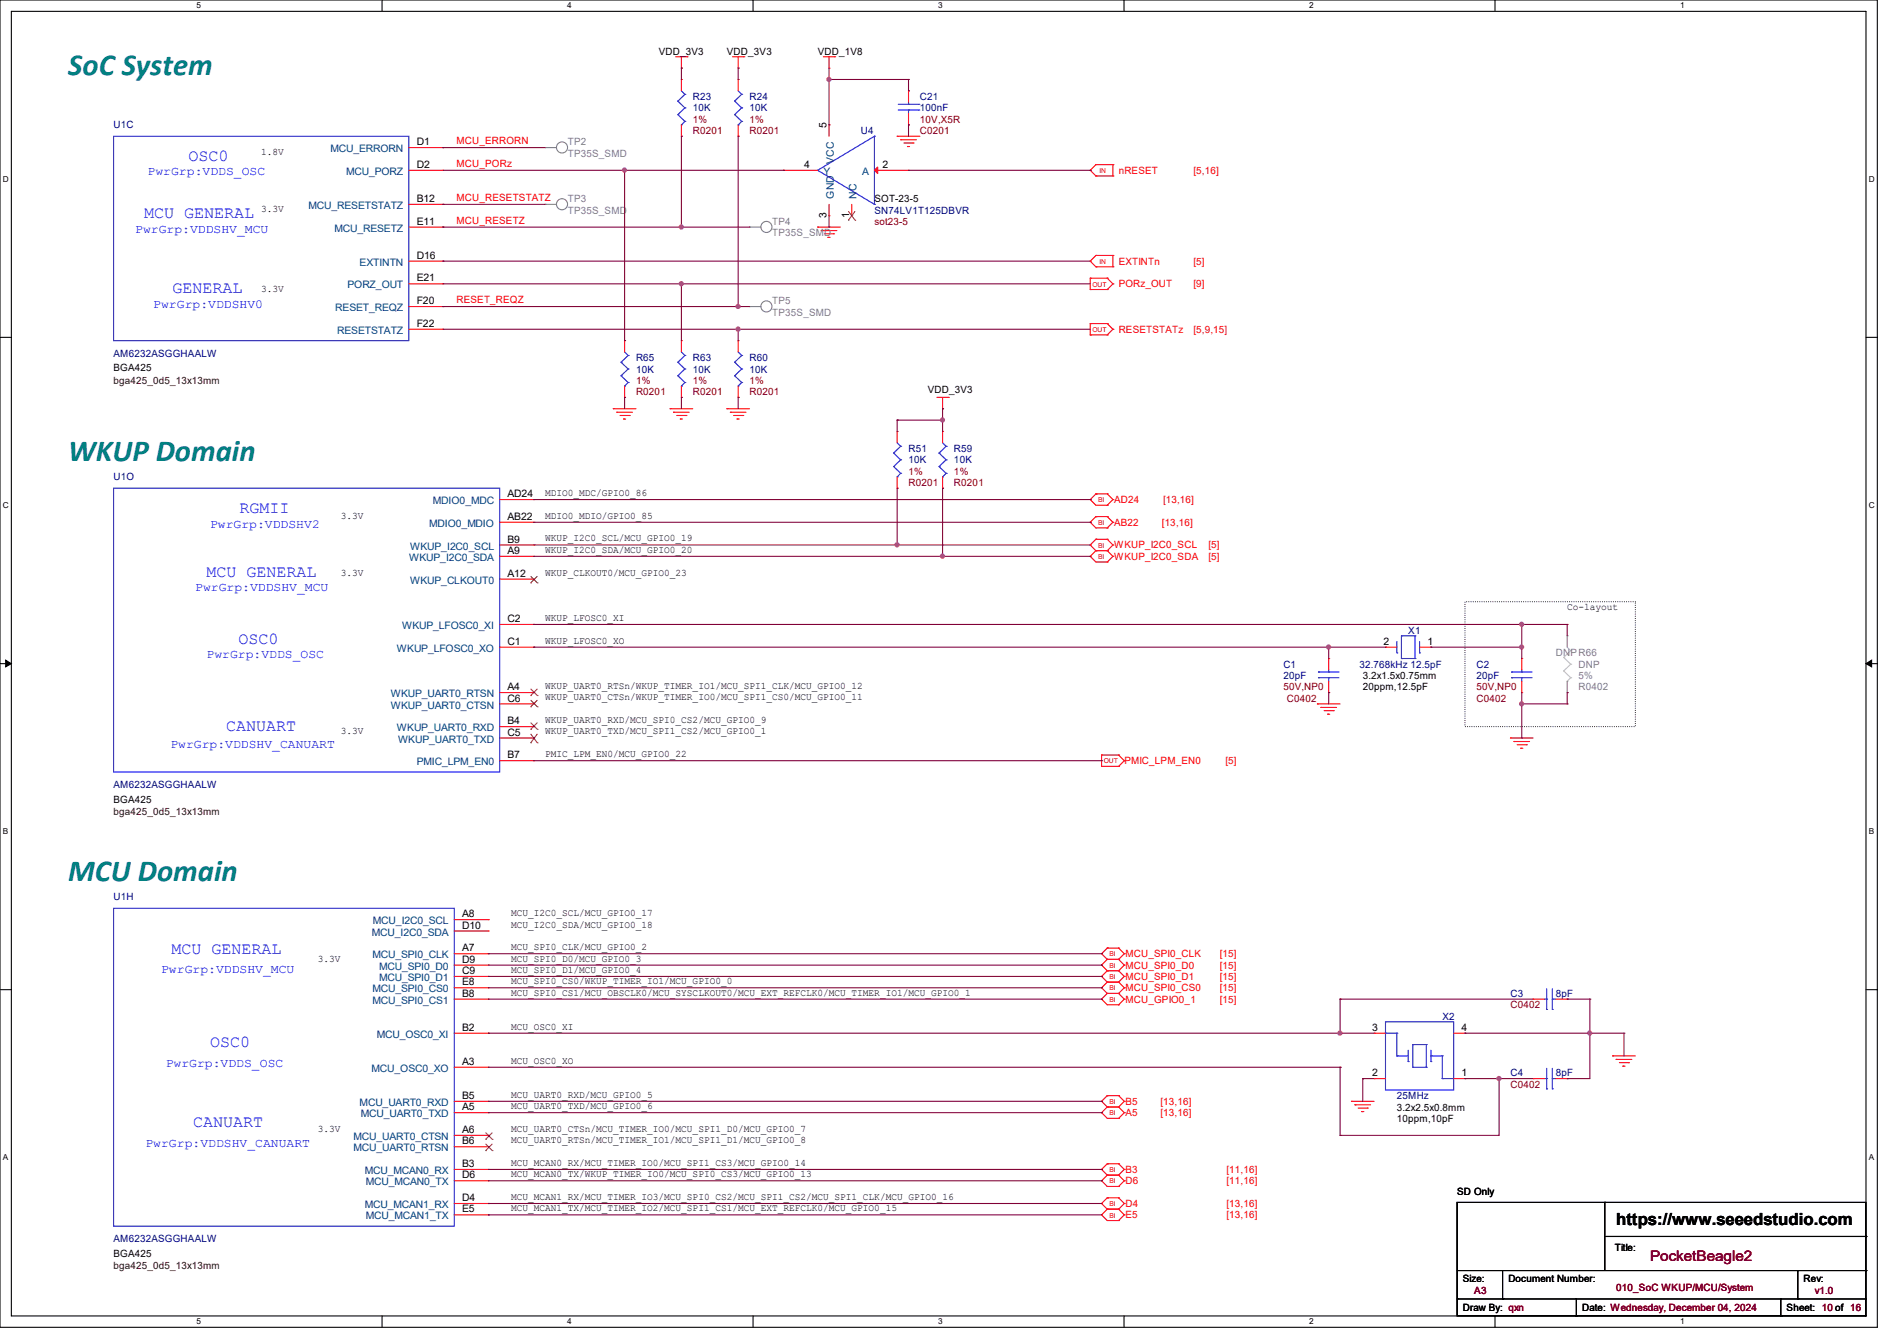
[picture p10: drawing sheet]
<svg xmlns="http://www.w3.org/2000/svg" width="297mm" height="210mm" viewBox="0 0 297 210" stroke-linecap="round" stroke-linejoin="round" font-family="sans-serif">
<path d="M0 0h293.9v207.9h-293.9zM1.8 1.8h290.3v204.3h-290.3z" fill="none" stroke="#000" stroke-width=".17"/>
<g fill="#fff">
<path d="M30.8 .2h.7v1.4h-.7z"/>
<path d="M30.8 206.2h.7v1.4h-.7z"/>
</g>
<path d="M59.8 0v1.8M59.8 206.1v1.8" fill="none" stroke="#000" stroke-width=".17"/>
<g fill="#fff">
<path d="M88.8 .2h.7v1.4h-.7z"/>
<path d="M88.8 206.2h.7v1.4h-.7z"/>
</g>
<path d="M117.9 0v1.8M117.9 206.1v1.8" fill="none" stroke="#000" stroke-width=".17"/>
<g fill="#fff">
<path d="M146.9 .2h.7v1.4h-.7z"/>
<path d="M146.9 206.2h.7v1.4h-.7z"/>
</g>
<path d="M176 0v1.8M176 206.1v1.8" fill="none" stroke="#000" stroke-width=".17"/>
<g fill="#fff">
<path d="M205 .2h.7v1.4h-.7z"/>
<path d="M205 206.2h.7v1.4h-.7z"/>
</g>
<path d="M234.1 0v1.8M234.1 206.1v1.8" fill="none" stroke="#000" stroke-width=".17"/>
<g fill="#fff">
<path d="M263.1 .2h.6v1.4h-.6z"/>
<path d="M263.1 206.2h.6v1.4h-.6z"/>
<path d="M.5 27.3h.9v1.4h-.9z"/>
<path d="M292.6 27.3h.9v1.4h-.9z"/>
<path d="M.5 78.4h.9v1.4h-.9z"/>
<path d="M292.6 78.4h.9v1.4h-.9z"/>
</g>
<path d="M0 52.8h1.8M292.1 52.8h1.8" fill="none" stroke="#000" stroke-width=".17"/>
<g fill="#fff">
<path d="M.5 129.5h.8v1.4h-.8z"/>
<path d="M292.6 129.5h.8v1.4h-.8z"/>
</g>
<path d="M0 103.9h1.8M292.1 103.9h1.8" fill="none" stroke="#000" stroke-width=".17"/>
<path d="M.9 103.4l.9 .5-.9 .5zM292.1 103.9l.9-.5v1z" fill="#000" stroke="#000" stroke-width=".16"/>
<g fill="#fff">
<path d="M.5 180.5h.8v1.4h-.8z"/>
<path d="M292.6 180.5h.8v1.4h-.8z"/>
</g>
<g fill="none" stroke="#000" stroke-width=".17">
<path d="M0 155h1.8M292.1 155h1.8M228.1 188.3h64v17.8h-64zM228.1 199h64M235.2 199v4.4M251.2 188.3h.1M251.2 188.3v10.7M251.2 193.6h40.9M281.5 199v4.4M292.1 199h.1M292.1 193.6h.1M228.1 203.4h.1"/>
<path d="M228.1 203.4h64M235.2 203.4h.1M246.8 206.1h.1M246.8 203.4v2.7M278.8 206.1h.1M278.8 203.4v2.7M281.5 203.4h.1"/>
</g>
<path d="M229.4 94.2h26.6v19.6h-26.6z" fill="none" stroke="#000" stroke-width=".17" stroke-dasharray="0 .3"/>
<g fill="none" stroke="#f00" stroke-width=".17">
<path d="M105.8 8.9h1.8M106.7 10.7h.1M106.7 12.4h.1M106.7 8.9v1.8M106.7 12.4v1.8M106.7 19.6v1.7M107.6 8.9h.1M114.7 8.9h1.8M115.6 10.7h.1M115.6 12.4h.1M115.6 8.9v1.8M115.6 12.4v1.8"/>
<path d="M115.6 19.6v1.7M116.5 8.9h.1M128.9 8.9h1.8M129.8 10.7h.1M129.8 19.6h.1M129.8 8.9v1.8M129.8 19.6v1.7M130.7 8.9h.1M142.2 14.2h.1M142.2 19.6h.1M142.2 14.2v1.8M142.2 17.8v1.8"/>
<path d="M64 35.6h5.3M64 26.7h5.3M64 32h5.3M64 23.1h5.3M69.3 32h.1M69.3 26.7h.1M69.3 23.1h.1M69.3 35.6h.1M106.7 21.3h.1M115.6 21.3h.1M122.7 26.7h.1M122.7 26.7h5.3"/>
<path d="M128 35.6h.1M128 35.6h3.6M128.6 36.1h.1M128.6 36.1h2.4M129.1 36.6h1.4M129.6 37.2h.1M129.6 37.2h.4M129.8 33.8h.1M129.8 32v1.8M130.5 36.6h.1M133.3 33.8h.1M133.3 32v1.8"/>
<path d="M136.9 26.7h5.3M140.5 21.3h.1M140.5 21.3h3.5M141 21.9h.1M141 21.9h2.5M141.5 22.4h1.5M142.1 22.9h.1M142.1 22.9h.3M142.2 26.7h.1M143 22.4h.1M170.7 26.7h.1M170.7 26.7l.9 .9"/>
<path d="M171.6 25.8h.1M171.6 27.6h.1M171.6 25.8l-.9 .9M171.6 27.6h2.6M171.6 25.8h2.6M174.2 25.8h.1M174.2 27.6h.1M174.2 25.8v1.8M64 44.4h5.3M64 40.9h5.3M64 48h5.3M64 51.6h5.3"/>
<path d="M69.3 44.4h.1M69.3 40.9h.1M69.3 48h.1M69.3 51.6h.1M97.8 53.3h.1M97.8 53.3v1.8M106.7 53.3h.1M106.7 53.3v1.8M115.6 53.3h.1M115.6 53.3v1.8M170.7 40.9h.1M170.7 43.6h.1"/>
<path d="M170.7 45.3h.1M170.7 50.7h.1M170.7 52.5h.1M170.7 40.9l.9 .9M170.7 45.3h2.7M170.7 43.6h2.7M170.7 43.6v1.7M170.7 50.7v1.8M170.7 52.5h2.7M170.7 50.7h2.7M171.6 40h.1M171.6 41.8h.1"/>
<path d="M171.6 40l-.9 .9M171.6 41.8h2.6M171.6 40h2.6M173.4 43.6h.1M173.4 45.3h.1M173.4 50.7h.1M173.4 52.5h.1M173.4 43.6l.8 .8M173.4 50.7l.8 .9M174.2 40h.1M174.2 41.8h.1M174.2 44.4h.1"/>
<path d="M174.2 51.6h.1M174.2 40v1.8M174.2 44.4l-.8 .9M174.2 51.6l-.8 .9M78.2 78.2h5.4M83.6 78.2h.1M96 64h.1M96 64h3.6M96.6 64.6h.1M96.6 64.6h2.4M97.1 65.1h1.4M97.6 65.6h.1"/>
<path d="M97.6 65.6h.4M97.8 62.2h.1M97.8 60.5v1.7M98.5 65.1h.1M104.9 64h.1M104.9 64h3.6M105.5 64.6h.1M105.5 64.6h2.4M106 65.1h1.4M106.5 65.6h.1M106.5 65.6h.3M106.7 62.2h.1"/>
<path d="M106.7 60.5v1.7M107.4 65.1h.1M113.8 64h.1M113.8 64h3.5M114.3 64.6h.1M114.3 64.6h2.5M114.9 65.1h1.4M115.4 65.6h.1M115.4 65.6h.3M115.6 62.2h.1M115.6 60.5v1.7M116.3 65.1h.1"/>
<path d="M140.5 67.6h.1M140.5 76.5h.1M140.5 67.6v1.7M140.5 74.7v1.8M146.7 62.2h1.8M147.6 64h.1M147.6 67.6h.1M147.6 76.5h.1M147.6 62.2v1.8M147.6 67.6v1.7M147.6 74.7v1.8M148.5 62.2h.1"/>
<path d="M170.7 78.2h.1M170.7 78.2l.9 .9h1.8M171.6 77.3h.1M171.6 77.3h1.8M171.6 77.3l-.9 .9M173.4 77.3h.1M173.4 79.1h.1M173.4 77.3l.8 .9M174.2 78.2h.1M174.2 78.2l-.8 .9M78.2 87.1h5.4M78.2 90.7h5.4"/>
<path d="M78.2 85.3h5.4M78.2 97.8h5.4M78.2 81.8h5.4M83.6 87.1h.1M83.6 90.7h.1M83.6 85.3h.1M83.6 97.8h.1M83.6 81.8h.1M170.7 85.3h.1M170.7 87.1h.1M170.7 81.8h.1M170.7 81.8l.9 .9h1.8"/>
<path d="M170.7 85.3l.9 .9M170.7 87.1l.9 .9h1.8M171.6 84.5h.1M171.6 86.2h.1M171.6 80.9h.1M171.6 84.5h1.8M171.6 84.5l-.9 .8M171.6 86.2h1.8M171.6 86.2l-.9 .9M171.6 80.9l-.9 .9M171.6 80.9h1.8M173.4 84.5h.1"/>
<path d="M173.4 86.2h.1M173.4 88h.1M173.4 80.9h.1M173.4 82.7h.1M173.4 84.5l.8 .8M173.4 86.2l.8 .9M173.4 80.9l.8 .9M174.2 85.3h.1M174.2 87.1h.1M174.2 81.8h.1M174.2 81.8l-.8 .9M174.2 85.3l-.8 .9"/>
<path d="M174.2 87.1l-.8 .9M78.2 110.2h5.4M78.2 115.6h5.4M78.2 101.3h5.4M78.2 108.5h5.4M78.2 113.8h5.4M78.2 119.1h5.4M83.6 108.5h.1M83.6 113.8h.1M83.6 101.3h.1M83.6 115.6h.1M83.6 110.2h.1"/>
<path d="M83.6 119.1h.1M172.5 118.2h.1M172.5 118.2h2.6M172.5 118.2v1.8M175.1 118.2h.1M175.1 118.2l.9 .9M176 119.1h.1M176 119.1l-.9 .9M206.2 110.2h.1M206.2 110.2h3.6M206.8 110.8h.1M206.8 110.8h2.5"/>
<path d="M207.3 111.3h1.4M207.9 111.8h.1M207.9 111.8h.3M208 103.1h.1M208 108.5h.1M208 103.1v1.8M208 106.7v1.8M208.7 111.3h.1M216.9 101.3h.1M216.9 101.3h1.8M222.2 101.3h1.8M224 101.3h.1"/>
<path d="M236.5 115.6h.1M236.5 115.6h3.5M237 116.1h.1M237 116.1h2.5M237.5 116.6h1.5M238.1 117.2h.1M238.1 117.2h.3M238.3 103.1h.1M238.3 108.5h.1M238.3 103.1v1.8M238.3 106.7v1.8M239 116.6h.1"/>
<path d="M172.5 120h.1M172.5 120h2.6M175.1 120h.1M71.1 149.4h5.4M71.1 144h5.4M71.1 156.5h5.4M71.1 152.9h5.4M71.1 151.1h5.4M71.1 145.8h5.4M71.1 154.7h5.4M76.5 149.4h.1M76.5 144h.1"/>
<path d="M76.5 156.5h.1M76.5 152.9h.1M76.5 151.1h.1M76.5 145.8h.1M76.5 154.7h.1M172.5 149.4h.1M172.5 151.1h.1M172.5 152.9h.1M172.5 154.7h.1M172.5 156.5h.1M172.5 149.4l.9 .8M172.5 151.1l.9 .9"/>
<path d="M172.5 152.9l.9 .9M172.5 154.7l.9 .9M172.5 156.5l.9 .9h1.7M173.4 148.5h.1M173.4 150.2h.1M173.4 152h.1M173.4 153.8h.1M173.4 155.6h.1M173.4 148.5h1.7M173.4 148.5l-.9 .9M173.4 152l-.9 .9M173.4 150.2h1.7"/>
<path d="M173.4 150.2l-.9 .9M173.4 153.8l-.9 .9M173.4 152h1.7M173.4 155.6l-.9 .9M173.4 153.8h1.7M173.4 155.6h1.7M175.1 148.5h.1M175.1 150.2h.1M175.1 152h.1M175.1 153.8h.1M175.1 155.6h.1M175.1 157.4h.1"/>
<path d="M175.1 148.5l.9 .9M175.1 152l.9 .9M175.1 150.2l.9 .9M175.1 153.8l.9 .9M175.1 155.6l.9 .9M176 149.4h.1M176 151.1h.1M176 152.9h.1M176 154.7h.1M176 156.5h.1M176 149.4l-.9 .8M176 151.1l-.9 .9"/>
<path d="M176 152.9l-.9 .9M176 154.7l-.9 .9M176 156.5l-.9 .9M240 156.5h.1M240 156.5h1.8M243.6 156.5h1.8M245.4 156.5h.1M71.1 172.5h5.4M71.1 161.8h5.4M71.1 167.1h5.4M71.1 174.2h5.4M71.1 177.8h5.4"/>
<path d="M71.1 179.6h5.4M76.5 167.1h.1M76.5 174.2h.1M76.5 177.8h.1M76.5 161.8h.1M76.5 172.5h.1M76.5 179.6h.1M172.5 172.5h.1M172.5 174.2h.1M172.5 172.5l.9 .9M172.5 174.2l.9 .9h1.7M173.4 171.6h.1"/>
<path d="M173.4 173.4h.1M173.4 171.6h1.7M173.4 171.6l-.9 .9M173.4 173.4h1.7M173.4 173.4l-.9 .8M175.1 171.6h.1M175.1 173.4h.1M175.1 175.1h.1M175.1 171.6l.9 .9M175.1 173.4l.9 .8M176 172.5h.1M176 174.2h.1"/>
<path d="M176 172.5l-.9 .9M176 174.2l-.9 .9M211.6 172.5h.1M211.6 172.5h3.5M212.1 173h.1M212.1 173h2.5M212.6 173.5h1.5M213.2 174.1h.1M213.2 174.1h.3M214.1 173.5h.1M215.1 161.8h.1M215.1 168.9h.1"/>
<path d="M215.1 168.9h1.8M215.1 161.8h1.8M227.6 168.9h1.8M227.6 161.8h1.8M229.4 168.9h.1M229.4 161.8h.1M240 168.9h.1M240 168.9h1.8M243.6 168.9h1.8M245.4 168.9h.1M252.5 165.4h.1M252.5 165.4h3.5"/>
<path d="M253 165.9h.1M253 165.9h2.5M253.5 166.4h1.5M254.1 167h.1M254.1 167h.3M255 166.4h.1M71.1 183.1h5.4M71.1 188.5h5.4M71.1 184.9h5.4M71.1 190.2h5.4M76.5 183.1h.1M76.5 188.5h.1"/>
<path d="M76.5 184.9h.1M76.5 190.2h.1M172.5 184.9h.1M172.5 183.1h.1M172.5 190.2h.1M172.5 188.5h.1M172.5 184.9l.9 .9h1.7M172.5 183.1l.9 .9M172.5 190.2l.9 .9h1.7M172.5 188.5l.9 .9M173.4 184h.1M173.4 182.2h.1"/>
<path d="M173.4 189.4h.1M173.4 187.6h.1M173.4 184h1.7M173.4 184l-.9 .9M173.4 182.2h1.7M173.4 182.2l-.9 .9M173.4 189.4h1.7M173.4 189.4l-.9 .8M173.4 187.6h1.7M173.4 187.6l-.9 .9M175.1 184h.1M175.1 185.8h.1"/>
<path d="M175.1 182.2h.1M175.1 189.4h.1M175.1 191.1h.1M175.1 187.6h.1M175.1 184l.9 .9M175.1 187.6l.9 .9M175.1 182.2l.9 .9M175.1 189.4l.9 .8M176 184.9h.1M176 183.1h.1M176 190.2h.1M176 188.5h.1"/>
<path d="M176 184.9l-.9 .9M176 183.1l-.9 .9M176 190.2l-.9 .9M176 188.5l-.9 .9"/>
</g>
<g fill="none" stroke="#808080" stroke-width=".17">
<path d="M85.3 32h.1M85.3 23.1h.1M85.3 32h1.8M85.3 23.1h1.8M117.3 35.6h.1M117.3 35.6h1.8M117.3 48h.1M117.3 48h1.8M245.4 99.6h.1M245.4 99.6v1.7M245.4 108.5h.1M245.4 106.7v1.8"/>
<circle cx="88" cy="23.1" r=".87"/>
<circle cx="88" cy="32" r=".87"/>
<circle cx="120" cy="35.5" r=".87"/>
<circle cx="120" cy="48" r=".87"/>
</g>
<g fill="none" stroke="#00f" stroke-width=".17">
<path d="M106.1 15.8h.1M106.1 17.9h.1M106.1 15.8l1.1 1.1M106.1 17.9l1.1 1.1M106.7 19.6h.1M106.7 14.2l.5 .6M107.2 14.8h.1M107.2 16.9h.1M107.2 19h.1M107.2 14.8l-1.1 1M107.2 16.9l-1.1 1M107.2 19l-.5 .6"/>
<path d="M115 15.8h.1M115 17.9h.1M115 15.8l1.1 1.1M115 17.9l1.1 1.1M115.6 19.6h.1M115.6 14.2l.5 .6M116.1 14.8h.1M116.1 16.9h.1M116.1 19h.1M116.1 14.8l-1.1 1M116.1 16.9l-1.1 1M116.1 19l-.5 .6"/>
<path d="M140.6 16.3h3.2M140.6 17.2h3.2M142.2 17.2h.1M142.2 16.3h.1M142.2 16v.3M142.2 17.2v.6M143.8 16.3h.1M143.8 17.2h.1M17.8 21.3h46.2v32h-46.2zM128 26.7h.1M128 26.7l8.9 5.3M136.9 21.3h.1"/>
<path d="M136.9 32h.1M136.9 21.3l-8.9 5.4M136.9 21.3v10.7M97.2 56.7h.1M97.2 58.8h.1M97.2 56.7l1.1 1.1M97.2 58.8l1.1 1.1M97.8 55.1l.5 .6M98.3 55.7h.1M98.3 57.8h.1M98.3 59.9h.1M98.3 55.7l-1.1 1"/>
<path d="M98.3 57.8l-1.1 1M98.3 59.9l-.5 .6M106.1 56.7h.1M106.1 58.8h.1M106.1 56.7l1.1 1.1M106.1 58.8l1.1 1.1M106.7 55.1l.5 .6M107.2 55.7h.1M107.2 57.8h.1M107.2 59.9h.1M107.2 55.7l-1.1 1M107.2 57.8l-1.1 1"/>
<path d="M107.2 59.9l-.5 .6M115 56.7h.1M115 58.8h.1M115 56.7l1.1 1.1M115 58.8l1.1 1.1M115.6 55.1l.5 .6M116.1 55.7h.1M116.1 57.8h.1M116.1 59.9h.1M116.1 55.7l-1.1 1M116.1 57.8l-1.1 1M116.1 59.9l-.5 .6"/>
<path d="M17.8 76.5h60.4v44.4h-60.4zM97.8 60.5h.1M106.7 60.5h.1M115.6 60.5h.1M139.9 71h.1M139.9 73.1h.1M139.9 71l1.1 1M139.9 73.1l1.1 1M140.5 74.7h.1M140.5 69.3l.5 .6M141 69.9h.1M141 72h.1"/>
<path d="M141 74.1h.1M141 69.9l-1.1 1.1M141 72l-1.1 1.1M141 74.1l-.5 .6M147 71h.1M147 73.1h.1M147 71l1.1 1M147 73.1l1.1 1M147.6 74.7h.1M147.6 69.3l.5 .6M148.1 69.9h.1M148.1 72h.1"/>
<path d="M148.1 74.1h.1M148.1 69.9l-1.1 1.1M148.1 72l-1.1 1.1M148.1 74.1l-.5 .6M219.4 99.6h.1M219.4 99.6v3.5M219.4 99.6h2.1M221.5 99.6h.1M221.5 99.6v3.5M206.4 105.2h.1M206.4 106.1h.1M206.4 105.2h3.2"/>
<path d="M206.4 106.1h3.2M208 106.1h.1M208 105.2h.1M208 104.9v.3M208 106.1v.6M218.7 102.2h.1M218.7 100.5v1.7M219.4 103.1h.1M219.4 103.1h2.1M221.5 103.1h.1M222.2 102.2h.1M222.2 100.5v1.7"/>
<path d="M236.6 105.2h.1M236.6 106.1h.1M236.6 105.2h3.3M236.6 106.1h3.3M238.3 106.1h.1M238.3 105.2h.1M238.3 104.9v.3M238.3 106.1v.6M17.8 142.2h53.3v49.8h-53.3zM241.8 156.5h.3M242.1 158.1h.1M242.1 156.5h.1"/>
<path d="M242.1 154.9v3.2M243 158.1h.1M243 156.5h.1M243 154.9v3.2M243 156.5h.6M216.9 160h10.7v10.7h-10.7zM216.9 161.8h.1M216.9 161.8h1.8M218.7 165.4h.1M218.7 161.8h.1M218.7 165.4h1.8M218.7 161.8v3.6"/>
<path d="M220.5 166.2h.1M220.5 164.5v1.7M221.2 167.1h.1M221.2 163.6h.1M221.2 167.1h2.1M221.2 163.6v3.5M221.2 163.6h2.1M223.3 167.1h.1M223.3 163.6h.1M223.3 163.6v3.5M224 166.2h.1M224 165.4h.1"/>
<path d="M224 164.5v1.7M224 165.4h1.8M225.8 168.9h.1M225.8 165.4h.1M225.8 168.9h1.8M225.8 165.4v3.5M241.8 168.9h.3M242.1 170.5h.1M242.1 168.9h.1M242.1 167.3v3.2M243 170.5h.1M243 168.9h.1"/>
<path d="M243 168.9h.6M243 167.3v3.2"/>
</g>
<path d="M136.9 26.7l.5-.5v1z" fill="#f00" stroke="#f00" stroke-width=".17"/>
<g fill="none" stroke="#804000" stroke-width=".16">
<path d="M132.8 34.5h.1M132.8 33.1l1.1 1.4M133.9 34.5h.1M133.9 33.1l-1.1 1.4M83.1 91.3h.1M83.1 90.2l1 1.1M84.1 91.3h.1M84.1 90.2l-1 1.1M83.1 108.9h.1M83.1 114.2h.1M83.1 116.3h.1M83.1 110.7h.1"/>
<path d="M83.1 107.9l1 1M83.1 113.2l1 1M83.1 114.9l1 1.4M83.1 109.6l1 1.1M84.1 108.9h.1M84.1 114.2h.1M84.1 116.3h.1M84.1 110.7h.1M84.1 107.9l-1 1M84.1 113.2l-1 1M84.1 114.9l-1 1.4M84.1 109.6l-1 1.1"/>
<path d="M76 178.4h.1M76 177.4l1.1 1M76 179.1l1.1 1.1M77.1 178.4h.1M77.1 177.4l-1.1 1M77.1 179.1l-1.1 1.1M76 180.2h.1M77.1 180.2h.1"/>
</g>
<path d="M244.8 103h.1M244.8 105.1h.1M244.8 103l1.1 1M244.8 105.1l1.1 1M245.4 106.7h.1M245.4 101.3l.5 .6M245.9 101.9h.1M245.9 104h.1M245.9 106.1h.1M245.9 101.9l-1.1 1.1M245.9 104l-1.1 1.1M245.9 106.1l-.5 .6" fill="none" stroke="#c0c0c0" stroke-width=".17"/>
<g fill="none" stroke="#800040" stroke-width=".17">
<path d="M106.7 10.7h.1M106.7 10.7v1.7M115.6 10.7h.1M115.6 10.7v1.7M129.8 12.4h.1M129.8 19.6h.1M129.8 10.7v8.9M129.8 12.4h12.4M142.2 19.6h.1M142.2 12.4h.1M142.2 14.2h.1M142.2 12.4v1.8"/>
<path d="M142.2 19.6v1.7M69.3 23.1h.1M69.3 32h.1M69.3 35.6h.1M69.3 23.1h16M69.3 26.7h53.4M69.3 32h16M69.3 35.6h48M97.8 26.7h.1M97.8 26.7v26.6M106.7 21.3h.1M106.7 35.6h.1"/>
<path d="M106.7 21.3v14.3M115.6 21.3h.1M115.6 21.3v26.7M122.7 26.7h.1M129.8 35.6h.1M129.8 33.8v1.8M142.2 26.7h28.5M170.7 26.7h.1M69.3 40.9h.1M69.3 48h.1M69.3 40.9h101.4M69.3 44.4h101.4"/>
<path d="M69.3 48h48M69.3 51.6h101.4M97.8 53.3h.1M106.7 44.4h.1M106.7 44.4v8.9M115.6 48h.1M115.6 51.6h.1M115.6 51.6v1.7M83.6 78.2h87.1M97.8 62.2h.1M97.8 62.2v1.8M106.7 62.2h.1"/>
<path d="M106.7 62.2v1.8M115.6 62.2h.1M115.6 62.2v1.8M140.5 65.8h.1M140.5 76.5h.1M140.5 65.8h7.1M140.5 65.8v1.8M140.5 76.5v8.8M147.6 64h.1M147.6 65.8h.1M147.6 76.5h.1M147.6 64v3.6"/>
<path d="M147.6 76.5v10.6M170.7 78.2h.1M83.6 97.8h.1M83.6 97.8h161.8M83.6 87.1h87.1M83.6 85.3h87.1M83.6 81.8h87.1M140.5 85.3h.1M147.6 87.1h.1M170.7 81.8h.1M238.3 97.8h.1M238.3 97.8v5.3"/>
<path d="M245.4 97.8h.1M245.4 97.8v1.8M83.6 101.3h.1M83.6 101.3h133.3M83.6 119.1h88.9M172.5 119.1h.1M208 101.3h.1M208 108.5h.1M208 101.3v1.8M208 108.5v1.7M224 101.3h.1M224 101.3h14.3"/>
<path d="M238.3 101.3h.1M238.3 110.2h.1M238.3 115.6h.1M238.3 108.5v7.1M238.3 110.2h7.1M245.4 110.2h.1M245.4 108.5h.1M245.4 108.5v1.7M76.5 156.5h96M76.5 149.4h96M76.5 151.1h96M76.5 152.9h96"/>
<path d="M76.5 154.7h96M172.5 149.4h.1M172.5 151.1h.1M172.5 152.9h.1M172.5 154.7h.1M172.5 156.5h.1M209.8 156.5h.1M209.8 156.5h30.2M209.8 156.5v5.3M245.4 156.5h.1M245.4 156.5h3.5M248.9 156.5h.1"/>
<path d="M248.9 156.5v12.4h-3.5M76.5 161.8h.1M76.5 161.8h138.6M76.5 167.1h133.3M76.5 172.5h96M76.5 174.2h96M172.5 172.5h.1M172.5 174.2h.1M209.8 161.8h.1M209.8 167.1h.1M209.8 177.8h.1M209.8 167.1v10.7"/>
<path d="M213.4 168.9h.1M213.4 168.9v3.6M213.4 168.9h1.7M229.4 161.8h.1M229.4 168.9h.1M229.4 161.8h24.9M229.4 168.9h10.6M234.7 168.9h.1M234.7 168.9v8.9h-24.9M245.4 168.9h.1M248.9 161.8h.1M254.3 161.8h.1"/>
<path d="M254.3 161.8v3.6M76.5 188.5h.1M76.5 190.2h.1M76.5 188.5h96M76.5 190.2h96M76.5 184.9h96M76.5 183.1h96M172.5 184.9h.1M172.5 183.1h.1"/>
</g>
<g fill="#f0f" stroke="#f0f" stroke-width=".17">
<circle cx="97.8" cy="26.6" r=".32"/>
<circle cx="106.7" cy="35.5" r=".32"/>
<circle cx="115.5" cy="48" r=".32"/>
<circle cx="238.2" cy="97.8" r=".32"/>
<circle cx="208" cy="101.3" r=".32"/>
<circle cx="238.2" cy="101.3" r=".32"/>
<circle cx="248.9" cy="161.8" r=".32"/>
<circle cx="209.8" cy="161.8" r=".32"/>
<circle cx="234.7" cy="168.9" r=".32"/>
<circle cx="147.6" cy="65.8" r=".32"/>
<circle cx="147.6" cy="87.1" r=".32"/>
<circle cx="140.4" cy="85.3" r=".32"/>
<circle cx="115.5" cy="51.5" r=".32"/>
<circle cx="106.7" cy="44.4" r=".32"/>
<circle cx="129.8" cy="12.4" r=".32"/>
<circle cx="238.2" cy="110.2" r=".32"/>
</g>
<g font-size="4.8" fill="#008080">
<text x="10.7" y="11.7">SoC System</text>
<text x="10.7" y="72.1">WKUP Domain</text>
<text x="10.7" y="137.9">MCU Domain</text>
</g>
<g font-size="2.6" fill="#00f">
<text x="29.5" y="25.2">OSC0</text>
<text x="22.6" y="34.1">MCU GENERAL</text>
<text x="27" y="45.8">GENERAL</text>
<text x="37.5" y="80.3">RGMII</text>
<text x="32.3" y="90.3">MCU GENERAL</text>
<text x="37.3" y="100.8">OSC0</text>
<text x="35.4" y="114.5">CANUART</text>
<text x="26.8" y="149.4">MCU GENERAL</text>
<text x="32.9" y="163.9">OSC0</text>
<text x="30.2" y="176.5">CANUART</text>
</g>
<text font-size="2.6" x="253" y="191.8">https://www.seeedstudio.com</text>
<text font-size="2.3" fill="#800000" x="258.3" y="197.5">PocketBeagle2</text>
<g font-size="1.9" fill="#00f">
<text x="23.1" y="27.5">PwrGrp:VDDS_OSC</text>
<text x="21.2" y="36.5">PwrGrp:VDDSHV_MCU</text>
<text x="24" y="48.3">PwrGrp:VDDSHV0</text>
<text x="32.9" y="82.8">PwrGrp:VDDSHV2</text>
<text x="30.6" y="92.5">PwrGrp:VDDSHV_MCU</text>
<text x="32.3" y="103">PwrGrp:VDDS_OSC</text>
<text x="26.7" y="117.1">PwrGrp:VDDSHV_CANUART</text>
<text x="25.2" y="152.3">PwrGrp:VDDSHV_MCU</text>
<text x="26" y="167">PwrGrp:VDDS_OSC</text>
<text x="22.8" y="179.7">PwrGrp:VDDSHV_CANUART</text>
</g>
<g font-size="1.6">
<text x="103.1" y="8.6">VDD_3V3</text>
<text x="113.8" y="8.6">VDD_3V3</text>
<text x="128" y="8.6">VDD_1V8</text>
<text x="65.2" y="22.7">D1</text>
<text x="129.4" y="20.1" transform="rotate(-90 129.4 20.1)">5</text>
<text x="40.9" y="24.3">1.8V</text>
<text x="65.2" y="26.3">D2</text>
<text x="125.9" y="26.3">4</text>
<text x="138.1" y="26.3">2</text>
<text x="40.9" y="33.2">3.3V</text>
<text x="65.2" y="31.6">B12</text>
<text x="65.2" y="35.2">E11</text>
<text x="129.4" y="34.1" transform="rotate(-90 129.4 34.1)">3</text>
<text x="133" y="34.1" transform="rotate(-90 133 34.1)">1</text>
<text x="136.9" y="31.7">SOT-23-5</text>
<text x="65.2" y="40.5">D16</text>
<text x="40.9" y="45.7">3.3V</text>
<text x="65.2" y="44.1">E21</text>
<text x="65.2" y="47.6">F20</text>
<text x="65.2" y="51.2">F22</text>
<text x="17.8" y="58.2">BGA425</text>
<text x="145.3" y="61.6">VDD_3V3</text>
<text x="79.5" y="77.9">AD24</text>
<text x="85.3" y="77.7">MDIO0_MDC/GPIO0_86</text>
<text x="53.3" y="81.2">3.3V</text>
<text x="79.5" y="81.4">AB22</text>
<text x="85.3" y="81.2">MDIO0_MDIO/GPIO0_85</text>
<text x="79.5" y="86.7">A9</text>
<text x="79.5" y="85">B9</text>
<text x="85.3" y="84.8">WKUP_I2C0_SCL/MCU_GPIO0_19</text>
<text x="85.3" y="86.6">WKUP_I2C0_SDA/MCU_GPIO0_20</text>
<text x="53.3" y="90.1">3.3V</text>
<text x="79.5" y="90.3">A12</text>
<text x="85.3" y="90.1">WKUP_CLKOUT0/MCU_GPIO0_23</text>
<text x="245.3" y="95.5">Co-layout</text>
<text x="79.5" y="101">C1</text>
<text x="79.5" y="97.4">C2</text>
<text x="85.3" y="97.2">WKUP_LFOSC0_XI</text>
<text x="85.3" y="100.8">WKUP_LFOSC0_XO</text>
<text x="216.6" y="101">2</text>
<text x="223.5" y="101">1</text>
<text x="85.3" y="107.9">WKUP_UART0_RTSn/WKUP_TIMER_IO1/MCU_SPI1_CLK/MCU_GPIO0_12</text>
<text x="213.4" y="106.3">3.2x1.5x0.75mm</text>
<text x="79.5" y="108.1">A4</text>
<text x="79.5" y="113.4">B4</text>
<text x="79.5" y="109.9">C6</text>
<text x="85.3" y="113.2">WKUP_UART0_RXD/MCU_SPI0_CS2/MCU_GPIO0_9</text>
<text x="85.3" y="109.7">WKUP_UART0_CTSn/WKUP_TIMER_IO0/MCU_SPI1_CS0/MCU_GPIO0_11</text>
<text x="213.4" y="108.1">20ppm,12.5pF</text>
<text x="53.3" y="115">3.3V</text>
<text x="79.5" y="115.2">C5</text>
<text x="79.5" y="118.7">B7</text>
<text x="85.3" y="115">WKUP_UART0_TXD/MCU_SPI1_CS2/MCU_GPIO0_1</text>
<text x="85.3" y="118.6">PMIC_LPM_EN0/MCU_GPIO0_22</text>
<text x="17.8" y="125.7">BGA425</text>
<text x="72.4" y="143.6">A8</text>
<text x="80" y="143.5">MCU_I2C0_SCL/MCU_GPIO0_17</text>
<text x="72.4" y="149">A7</text>
<text x="72.4" y="145.4">D10</text>
<text x="80" y="145.2">MCU_I2C0_SDA/MCU_GPIO0_18</text>
<text x="80" y="148.8">MCU_SPI0_CLK/MCU_GPIO0_2</text>
<text x="49.8" y="150.6">3.3V</text>
<text x="72.4" y="152.5">C9</text>
<text x="72.4" y="150.7">D9</text>
<text x="72.4" y="154.3">E8</text>
<text x="80" y="150.6">MCU_SPI0_D0/MCU_GPIO0_3</text>
<text x="80" y="152.4">MCU_SPI0_D1/MCU_GPIO0_4</text>
<text x="80" y="154.1">MCU_SPI0_CS0/WKUP_TIMER_IO1/MCU_GPIO0_0</text>
<text x="80" y="155.9">MCU_SPI0_CS1/MCU_OBSCLK0/MCU_SYSCLKOUT0/MCU_EXT_REFCLK0/MCU_TIMER_IO1/MCU_GPIO0_1</text>
<text x="72.4" y="161.4">B2</text>
<text x="72.4" y="156.1">B8</text>
<text x="80" y="161.2">MCU_OSC0_XI</text>
<text x="214.8" y="161.4">3</text>
<text x="228.8" y="161.4">4</text>
<text x="72.4" y="166.8">A3</text>
<text x="80" y="166.6">MCU_OSC0_XO</text>
<text x="72.4" y="173.9">A5</text>
<text x="72.4" y="172.1">B5</text>
<text x="80" y="171.9">MCU_UART0_RXD/MCU_GPIO0_5</text>
<text x="80" y="173.7">MCU_UART0_TXD/MCU_GPIO0_6</text>
<text x="214.8" y="168.5">2</text>
<text x="218.7" y="173.9">3.2x2.5x0.8mm</text>
<text x="228.8" y="168.5">1</text>
<text x="49.8" y="177.2">3.3V</text>
<text x="72.4" y="177.4">A6</text>
<text x="72.4" y="179.2">B6</text>
<text x="80" y="179">MCU_UART0_RTSn/MCU_TIMER_IO1/MCU_SPI1_D1/MCU_GPIO0_8</text>
<text x="80" y="177.2">MCU_UART0_CTSn/MCU_TIMER_IO0/MCU_SPI1_D0/MCU_GPIO0_7</text>
<text x="218.7" y="175.7">10ppm,10pF</text>
<text x="72.4" y="182.8">B3</text>
<text x="72.4" y="184.5">D6</text>
<text x="80" y="182.6">MCU_MCAN0_RX/MCU_TIMER_IO0/MCU_SPI1_CS3/MCU_GPIO0_14</text>
<text x="80" y="184.4">MCU_MCAN0_TX/WKUP_TIMER_IO0/MCU_SPI0_CS3/MCU_GPIO0_13</text>
<text x="72.4" y="188.1">D4</text>
<text x="72.4" y="189.9">E5</text>
<text x="80" y="189.7">MCU_MCAN1_TX/MCU_TIMER_IO2/MCU_SPI1_CS1/MCU_EXT_REFCLK0/MCU_GPIO0_15</text>
<text x="80" y="187.9">MCU_MCAN1_RX/MCU_TIMER_IO3/MCU_SPI0_CS2/MCU_SPI1_CS2/MCU_SPI1_CLK/MCU_GPIO0_16</text>
<text x="228.1" y="187.1">SD Only</text>
<text x="17.8" y="196.9">BGA425</text>
<text x="252.8" y="196">Title:</text>
<text x="229" y="200.7">Size:</text>
<text x="236.1" y="200.7">Document Number:</text>
<text x="282.4" y="200.7">Rev:</text>
<text x="229" y="205.4">Draw By: qxn</text>
<text x="247.7" y="205.4">Date: Wednesday, December 04, 2024</text>
<text x="279.7" y="205.4">Sheet: 10 of 16</text>
</g>
<g font-size="1.6" fill="#000080">
<text x="108.5" y="15.7">R23</text>
<text x="108.5" y="17.4">10K</text>
<text x="117.4" y="15.7">R24</text>
<text x="117.4" y="17.4">10K</text>
<text x="144" y="15.7">C21</text>
<text x="144" y="17.4">100nF</text>
<text x="17.8" y="20.1">U1C</text>
<text x="134.8" y="21">U4</text>
<text x="136.9" y="33.4">SN74LV1T125DBVR</text>
<text x="17.8" y="55.8">AM6232ASGGHAALW</text>
<text x="99.6" y="56.6">R65</text>
<text x="99.6" y="58.3">10K</text>
<text x="108.5" y="56.6">R63</text>
<text x="108.5" y="58.3">10K</text>
<text x="117.4" y="56.6">R60</text>
<text x="117.4" y="58.3">10K</text>
<text x="142.2" y="70.8">R51</text>
<text x="149.4" y="70.8">R59</text>
<text x="17.8" y="75.2">U1O</text>
<text x="142.2" y="72.6">10K</text>
<text x="149.4" y="72.6">10K</text>
<text x="220.5" y="99.2">X1</text>
<text x="200.9" y="104.6">C1</text>
<text x="200.9" y="106.3">20pF</text>
<text x="212.8" y="104.6">32.768kHz 12.5pF</text>
<text x="231.2" y="104.6">C2</text>
<text x="231.2" y="106.3">20pF</text>
<text x="17.8" y="123.4">AM6232ASGGHAALW</text>
<text x="17.8" y="141">U1H</text>
<text x="225.8" y="159.7">X2</text>
<text x="236.5" y="156.1">C3</text>
<text x="243.6" y="156.1">8pF</text>
<text x="218.7" y="172.1">25MHz</text>
<text x="236.5" y="168.6">C4</text>
<text x="243.6" y="168.6">8pF</text>
<text x="17.8" y="194.5">AM6232ASGGHAALW</text>
</g>
<g font-size="1.6" fill="#004080">
<text x="51.7" y="23.8">MCU_ERRORN</text>
<text x="54.2" y="27.4">MCU_PORZ</text>
<text x="128.9" y="27.4">Y</text>
<text x="130.6" y="25.7" transform="rotate(-90 130.6 25.7)">VCC</text>
<text x="135" y="27.4">A</text>
<text x="48.3" y="32.7">MCU_RESETSTATZ</text>
<text x="130.6" y="31.1" transform="rotate(-90 130.6 31.1)">GND</text>
<text x="134.1" y="31.1" transform="rotate(-90 134.1 31.1)">NC</text>
<text x="52.4" y="36.3">MCU_RESETZ</text>
<text x="56.3" y="41.6">EXTINTN</text>
<text x="54.4" y="45.2">PORZ_OUT</text>
<text x="52.5" y="48.7">RESET_REQZ</text>
<text x="52.8" y="52.3">RESETSTATZ</text>
<text x="67.2" y="82.5">MDIO0_MDIO</text>
<text x="67.8" y="79">MDIO0_MDC</text>
<text x="64.1" y="87.8">WKUP_I2C0_SDA</text>
<text x="64.2" y="86.1">WKUP_I2C0_SCL</text>
<text x="64.2" y="91.4">WKUP_CLKOUT0</text>
<text x="63" y="98.5">WKUP_LFOSC0_XI</text>
<text x="62.2" y="102.1">WKUP_LFOSC0_XO</text>
<text x="61.2" y="109.2">WKUP_UART0_RTSN</text>
<text x="61.2" y="111">WKUP_UART0_CTSN</text>
<text x="62.2" y="114.5">WKUP_UART0_RXD</text>
<text x="62.3" y="116.3">WKUP_UART0_TXD</text>
<text x="65.2" y="119.8">PMIC_LPM_EN0</text>
<text x="58.2" y="146.5">MCU_I2C0_SDA</text>
<text x="58.4" y="144.7">MCU_I2C0_SCL</text>
<text x="58.3" y="150.1">MCU_SPI0_CLK</text>
<text x="58.3" y="155.4">MCU_SPI0_CS0</text>
<text x="59.4" y="153.6">MCU_SPI0_D1</text>
<text x="59.4" y="151.9">MCU_SPI0_D0</text>
<text x="58.3" y="157.2">MCU_SPI0_CS1</text>
<text x="58.2" y="167.9">MCU_OSC0_XO</text>
<text x="59" y="162.5">MCU_OSC0_XI</text>
<text x="56.3" y="173.2">MCU_UART0_RXD</text>
<text x="55.3" y="178.5">MCU_UART0_CTSN</text>
<text x="56.5" y="175">MCU_UART0_TXD</text>
<text x="55.3" y="180.3">MCU_UART0_RTSN</text>
<text x="57.1" y="183.9">MCU_MCAN0_RX</text>
<text x="57.3" y="185.6">MCU_MCAN0_TX</text>
<text x="57.1" y="189.2">MCU_MCAN1_RX</text>
<text x="57.3" y="191">MCU_MCAN1_TX</text>
</g>
<g font-size="1.6" fill="#f00">
<text x="71.5" y="22.6">MCU_ERRORN</text>
<text x="71.5" y="26.1">MCU_PORz</text>
<text x="175.1" y="27.2">nRESET</text>
<text x="186.9" y="27.2">[5,16]</text>
<text x="71.5" y="31.5">MCU_RESETSTATZ</text>
<text x="71.5" y="35">MCU_RESETZ</text>
<text x="175.1" y="41.4">EXTINTn</text>
<text x="186.9" y="41.4">[5]</text>
<text x="71.5" y="47.5">RESET_REQZ</text>
<text x="175.1" y="45">PORz_OUT</text>
<text x="186.9" y="45">[9]</text>
<text x="175.1" y="52.1">RESETSTATz</text>
<text x="186.9" y="52.1">[5,9,15]</text>
<text x="174.4" y="78.8">AD24</text>
<text x="174.4" y="82.3">AB22</text>
<text x="181.9" y="82.3">[13,16]</text>
<text x="182.1" y="78.8">[13,16]</text>
<text x="174.4" y="85.9">WKUP_I2C0_SCL</text>
<text x="174.4" y="87.7">WKUP_I2C0_SDA</text>
<text x="189.2" y="85.9">[5]</text>
<text x="189.2" y="87.7">[5]</text>
<text x="176" y="119.7">PMIC_LPM_EN0</text>
<text x="191.9" y="119.7">[5]</text>
<text x="176.2" y="149.9">MCU_SPI0_CLK</text>
<text x="191" y="149.9">[15]</text>
<text x="176.2" y="151.7">MCU_SPI0_D0</text>
<text x="176.2" y="153.5">MCU_SPI0_D1</text>
<text x="176.2" y="155.2">MCU_SPI0_CS0</text>
<text x="191" y="151.7">[15]</text>
<text x="191" y="153.5">[15]</text>
<text x="191" y="155.2">[15]</text>
<text x="176.2" y="157">MCU_GPIO0_1</text>
<text x="191" y="157">[15]</text>
<text x="176.2" y="173">B5</text>
<text x="181.7" y="173">[13,16]</text>
<text x="176.2" y="174.8">A5</text>
<text x="181.7" y="174.8">[13,16]</text>
<text x="176.2" y="185.5">D6</text>
<text x="176.2" y="183.7">B3</text>
<text x="192" y="185.5">[11,16]</text>
<text x="192" y="183.7">[11,16]</text>
<text x="176.2" y="190.8">E5</text>
<text x="176.2" y="189">D4</text>
<text x="192" y="190.8">[13,16]</text>
<text x="192" y="189">[13,16]</text>
</g>
<g font-size="1.6" fill="#808080">
<text x="88.9" y="22.8">TP2</text>
<text x="88.9" y="24.6">TP35S_SMD</text>
<text x="88.9" y="31.7">TP3</text>
<text x="88.9" y="33.4">TP35S_SMD</text>
<text x="120.9" y="35.2">TP4</text>
<text x="120.9" y="37">TP35S_SMD</text>
<text x="120.9" y="47.7">TP5</text>
<text x="120.9" y="49.4">TP35S_SMD</text>
<text x="243.6" y="102.8">DNPR66</text>
<text x="247.2" y="104.6">DNP</text>
<text x="247.2" y="106.3">5%</text>
<text x="247.2" y="108.1">R0402</text>
</g>
<g font-size="1.6" fill="#800000">
<text x="108.5" y="19.2">1%</text>
<text x="108.5" y="21">R0201</text>
<text x="117.4" y="19.2">1%</text>
<text x="117.4" y="21">R0201</text>
<text x="144" y="21">C0201</text>
<text x="144" y="19.2">10V,X5R</text>
<text x="136.9" y="35.2">sot23-5</text>
<text x="99.6" y="60.1">1%</text>
<text x="99.6" y="61.9">R0201</text>
<text x="108.5" y="60.1">1%</text>
<text x="108.5" y="61.9">R0201</text>
<text x="117.4" y="60.1">1%</text>
<text x="117.4" y="61.9">R0201</text>
<text x="142.2" y="74.3">1%</text>
<text x="142.2" y="76.1">R0201</text>
<text x="149.4" y="74.3">1%</text>
<text x="149.4" y="76.1">R0201</text>
<text x="200.9" y="108.1">50V,NP0</text>
<text x="201.5" y="109.9">C0402</text>
<text x="231.2" y="109.9">C0402</text>
<text x="231.2" y="108.1">50V,NP0</text>
<text x="236.5" y="157.9">C0402</text>
<text x="236.5" y="170.3">C0402</text>
<text x="230.8" y="202.7">A3</text>
<text x="253" y="202.2">010_SoC WKUP/MCU/System</text>
<text x="284.2" y="202.7">v1.0</text>
</g>
<g font-size="1.6" fill="#400000">
<text x="17.8" y="60.1">bga425_0d5_13x13mm</text>
<text x="17.8" y="127.7">bga425_0d5_13x13mm</text>
<text x="17.8" y="198.8">bga425_0d5_13x13mm</text>
</g>
<g font-size="1.3">
<text x="30.8" y="1.3">5</text>
<text x="88.8" y="1.3">4</text>
<text x="146.9" y="1.3">3</text>
<text x="205" y="1.3">2</text>
<text x="263.1" y="1.3">1</text>
<text x=".5" y="28.4">D</text>
<text x="292.6" y="28.4">D</text>
<text x=".5" y="79.5">C</text>
<text x="292.6" y="79.5">C</text>
<text x=".5" y="130.6">B</text>
<text x="292.6" y="130.6">B</text>
<text x=".5" y="181.7">A</text>
<text x="292.6" y="181.7">A</text>
<text x="30.8" y="207.4">5</text>
<text x="88.8" y="207.4">4</text>
<text x="146.9" y="207.4">3</text>
<text x="205" y="207.4">2</text>
<text x="263.1" y="207.4">1</text>
</g>
<g font-size="1.1" fill="#f00">
<text x="172.1" y="27.1">IN</text>
<text x="172.1" y="41.3">IN</text>
<text x="171" y="44.9">OUT</text>
<text x="171" y="52">OUT</text>
<text x="171.9" y="78.7">BI</text>
<text x="171.9" y="82.2">BI</text>
<text x="171.9" y="85.8">BI</text>
<text x="171.9" y="87.5">BI</text>
<text x="172.8" y="119.5">OUT</text>
<text x="173.7" y="149.8">BI</text>
<text x="173.7" y="151.6">BI</text>
<text x="173.7" y="153.3">BI</text>
<text x="173.7" y="155.1">BI</text>
<text x="173.7" y="156.9">BI</text>
<text x="173.7" y="172.9">BI</text>
<text x="173.7" y="174.7">BI</text>
<text x="173.7" y="185.3">BI</text>
<text x="173.7" y="183.6">BI</text>
<text x="173.7" y="190.7">BI</text>
<text x="173.7" y="188.9">BI</text>
</g>
</svg>
